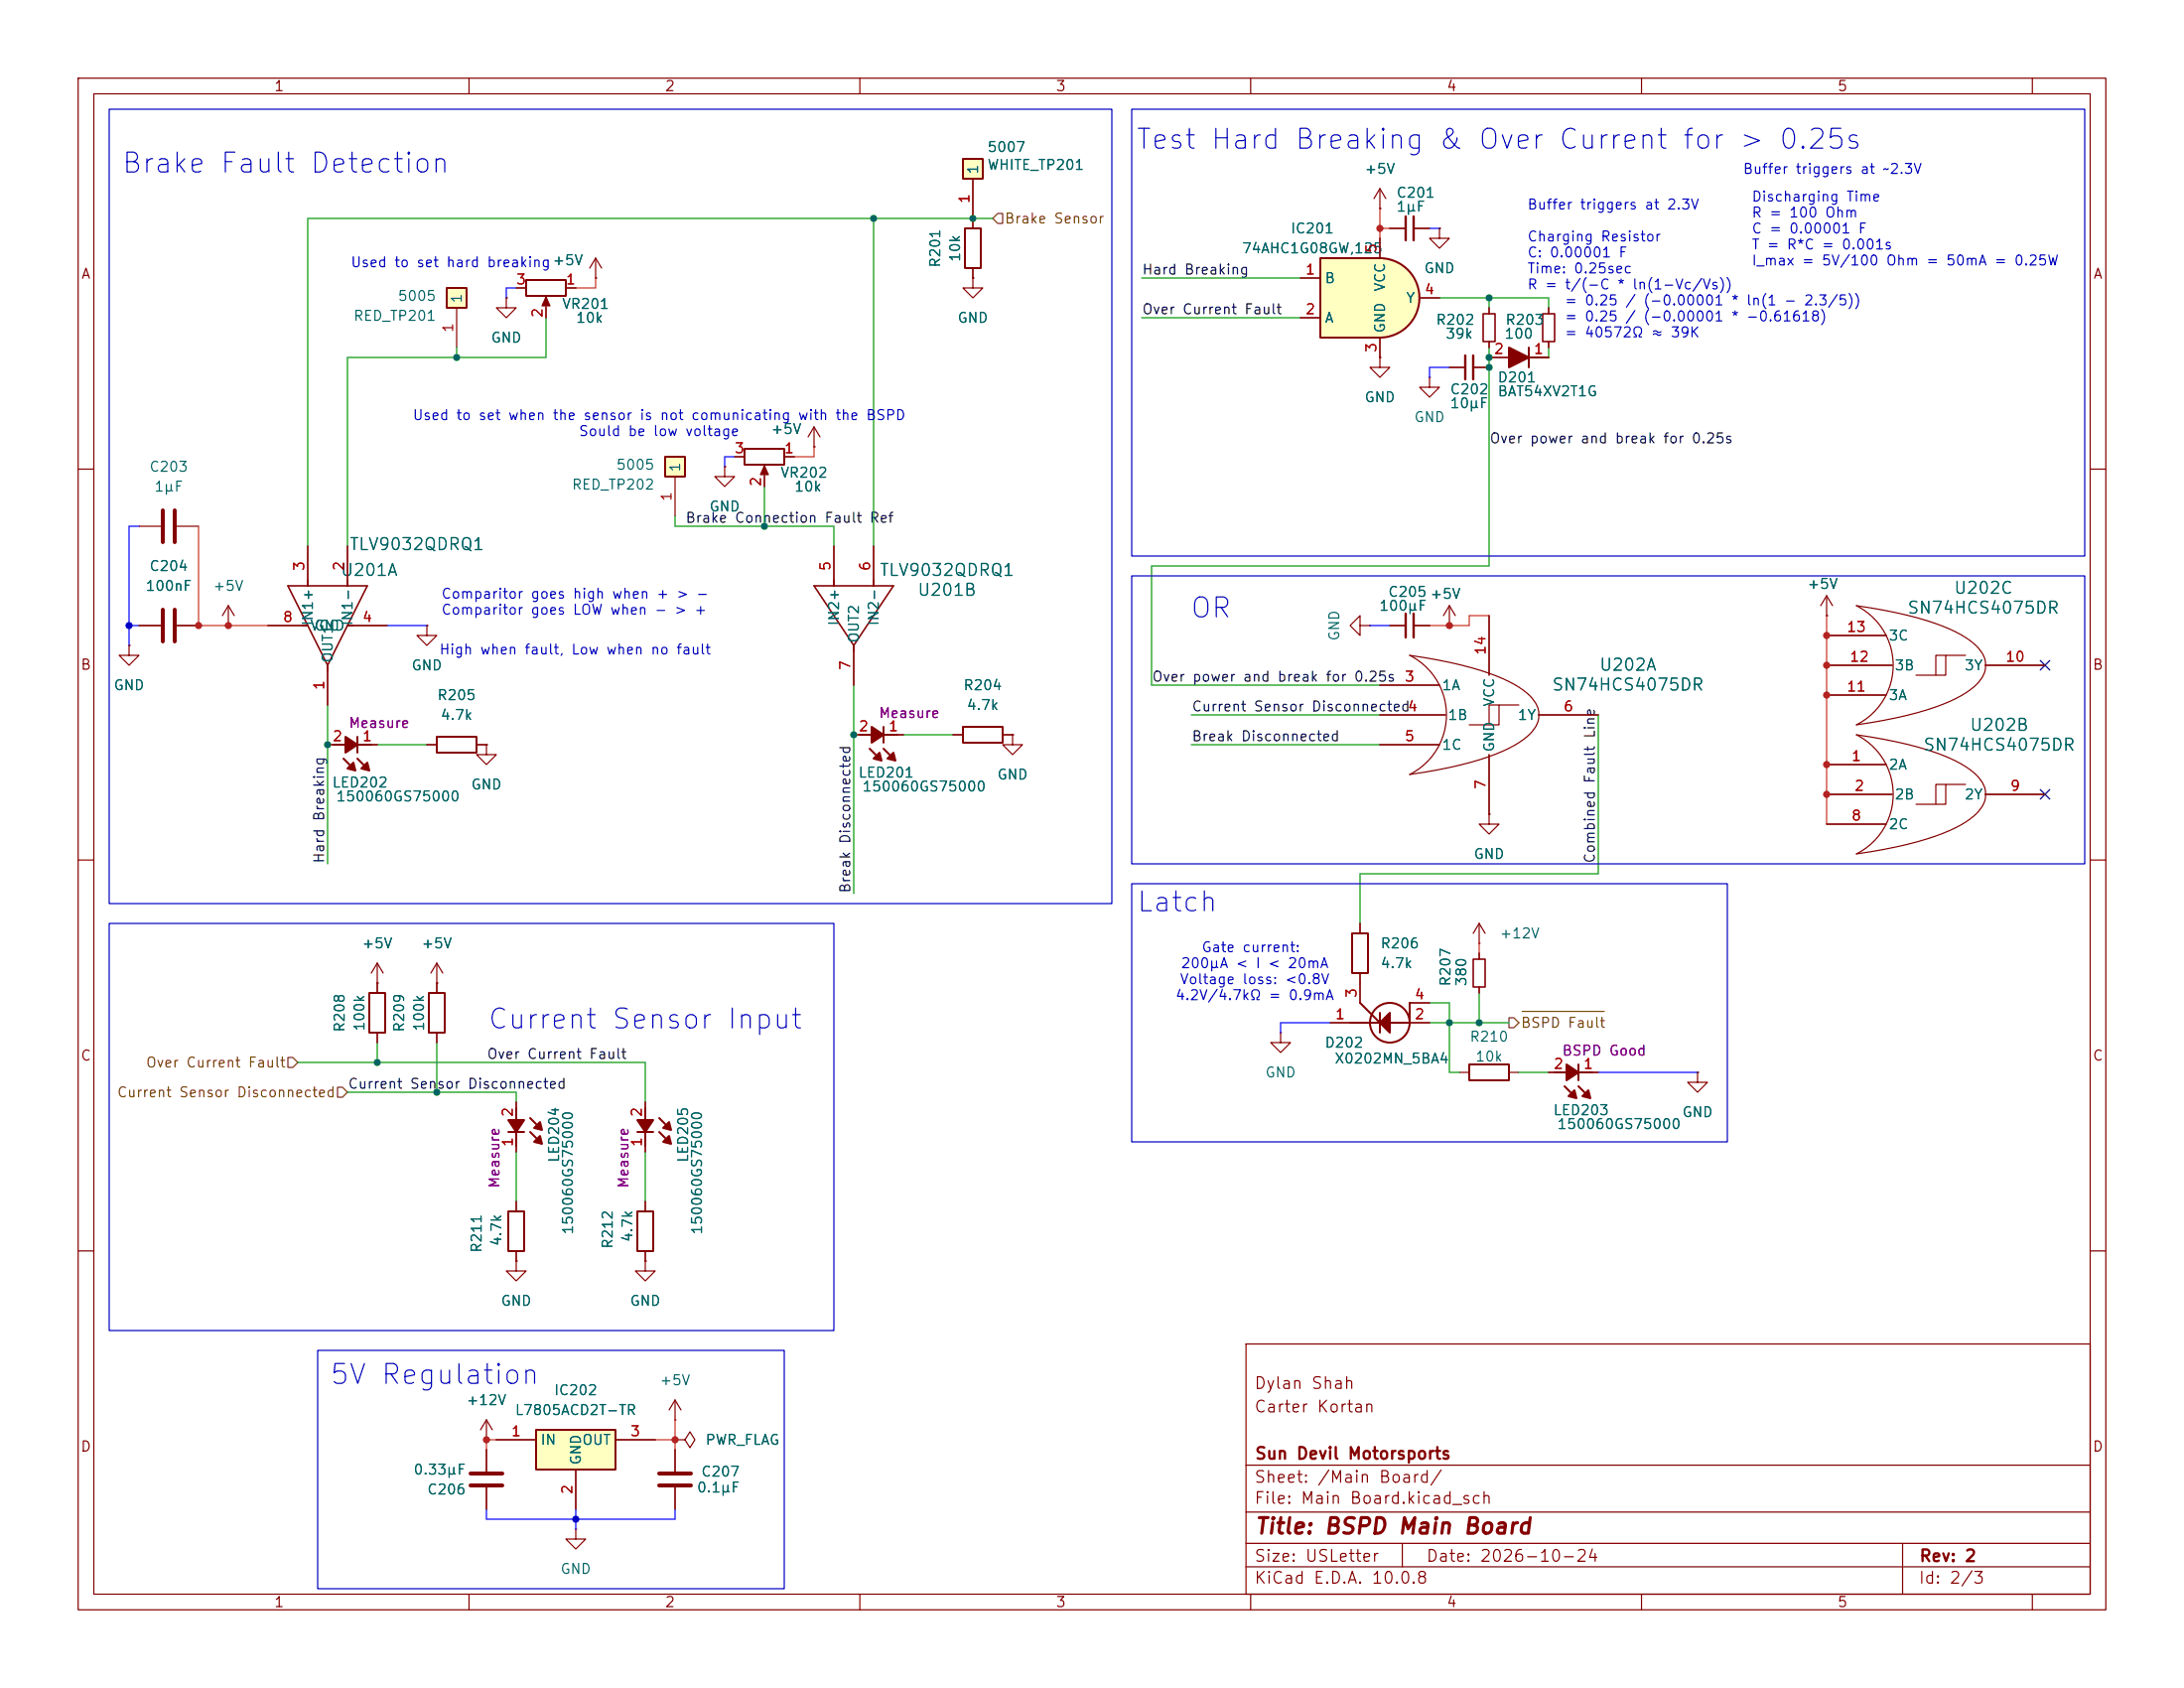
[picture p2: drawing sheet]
<svg xmlns="http://www.w3.org/2000/svg" width="279mm" height="216mm" viewBox="0 0 279 216" stroke-linecap="round" stroke-linejoin="round" font-family="sans-serif">
<g fill="none" stroke="#840000" stroke-width=".15">
<path d="M10 10h259.4v195.9h-259.4zM12 12h255.4v191.9h-255.4zM60 10v2M110 10v2M160 10v2M210 10v2M260 10v2M10 60h2M267.4 60h2M10 110h2M267.4 110h2M10 160h2"/>
<path d="M159.4 171.9h108v32h-108zM267.4 160h2M159.4 197.4h108M159.4 193.4h108M159.4 187.4h108M179.4 197.4v3M243.4 197.4v6.5M60 203.9v2M110 203.9v2M159.4 200.4h108M160 203.9v2M210 203.9v2"/>
<path d="M260 203.9v2"/>
</g>
<path d="M123.2 20.3h2.5v2.6h-2.5z" fill="#ffffc2"/>
<path d="M123.2 20.3h2.5v2.6h-2.5zM55.9 94.2h5.1v2.1h-5.1z" fill="none" stroke="#840000" stroke-width=".25"/>
<g fill="none" stroke="#840000" stroke-width=".15">
<path d="M124.5 22.9v5M184.1 29.2v1.3h1.3l-1.3 1.3-1.2-1.3h1.2M184.1 29.2h.1M182.9 48.3v1.2h1.2l-1.2 1.3-1.3-1.3h1.3M182.9 48.3h.1M233.7 78.7h.1M233.7 76.2l-.8 1.3M233.7 76.2l.7 1.3M233.7 76.2v2.5M237.5 77.5a47.4 47.4 0 0 1 11.9 3 9.1 9.1 0 0 1 4.2 3.1 3.1 3.1 0 0 1-.8 4 14.1 14.1 0 0 1-5.2 2.8l-2.3 .7-2.7 .7-5.1 .9a8.5 8.5 0 0 0 4.7-7.6 8.5 8.5 0 0 0-4.7-7.6zM54.6 95.3h1.3M61 95.3h1.2"/>
<path d="M62.2 95.3v1.2h1.3l-1.3 1.3-1.2-1.3h1.2M62.2 95.3h.1M233.7 85.1h8.4M233.7 88.9h7.6M233.7 81.3h7.6M233.7 97.8h7.6M237.5 94a47.4 47.4 0 0 1 11.9 3 9.1 9.1 0 0 1 4.2 3.1 3.1 3.1 0 0 1-.8 4 14.1 14.1 0 0 1-5.2 2.9l-2.3 .7-2.7 .6-5.1 .9a8.5 8.5 0 0 0 4.7-7.6 8.5 8.5 0 0 0-4.7-7.6zM248.9 83.8h-1.3v2.6M251.5 83.8h-2.6v2.6h-3.8M254 85.1h7.6M233.7 101.6h8.4M233.7 105.4h7.6"/>
<path d="M248.9 100.3h-1.3v2.6M251.5 100.3h-2.6v2.6h-3.8M254 101.6h7.6"/>
</g>
<path d="M176.5 33a5.1 5.1 0 0 1 5.1 5.1 5.1 5.1 0 0 1-5.1 5.1z" fill="#ffffc2" stroke="#ffffc2" stroke-width=".13"/>
<path d="M168.9 33h7.6v10.2h-7.6z" fill="#ffffc2"/>
<g fill="none" stroke="#840000" stroke-width=".25">
<path d="M67.3 35.8h5.1v2h-5.1zM168.9 33h7.6a5.1 5.1 0 0 1 5.1 5.1 5.1 5.1 0 0 1-5.1 5.1h-7.6zM195.6 45.7h2.5M195.6 44.5v2.5M42.7 95.3h4.8M43.9 97l.8 .8M45.7 97l.8 .8M45.7 94.2v2.1M110 94h4.8M111.3 95.8l.7 .7M113 95.8l.8 .7M113 93v2"/>
<path d="M123.2 93h5.1v2h-5.1zM173 119.4h2v5.1h-2zM47.2 127h2.1v5.1h-2.1zM54.9 127h2v5.1h-2zM174 128.3l2.5 2.5h-3.8M176.5 129.5v2.6M180.3 128.3v2.5h-2.5M188 136.1h5v2.1h-5zM198.9 137.2h4.8M200.2 138.9l.7 .8M201.9 138.9l.8 .8M201.9 136.1v2.1"/>
<path d="M81.5 154.9h2.1v5.1h-2.1zM81.5 144.8h2.1M82.5 141.7v4.9M84.3 144.8l.8 .7M84.3 143l.8 .8"/>
<circle cx="177.8" cy="130.8" r="2.54"/>
</g>
<g fill="none" stroke="#840000" stroke-width=".15">
<path d="M66 36.8h1.3M69.8 38.4v2.2M72.4 36.8h1.3M166.4 35.6h2.5M176.5 26.7h.1M176.5 24.1v2.6M176.5 30.5v2.5M176.5 24.1l-.7 1.3M176.5 24.1l.8 1.3M177.8 29.2h2M180.8 29.2h2.1M181.6 38.1h2.5"/>
<path d="M190.5 39.4v.7M198.1 39.4v.7M104.1 57.2h.1M104.1 54.6l-.7 1.3M104.1 54.6l.8 1.3M104.1 54.6v2.6M166.4 40.6h2.5M176.5 45.7v1.3h1.3l-1.3 1.3-1.2-1.3h1.2M176.5 45.7h.1M176.5 43.2v2.5M185.4 47h2.1M188.5 47h2"/>
<path d="M190.5 43.7v.8M190.5 45.7h2.5M195.6 45.7h2.5M198.1 43.7v.8M106.7 69.9v5M111.8 69.9v5M185.4 77.5l-.7 1.2M185.4 77.5l.8 1.2M185.4 77.5v2.5M190.5 78.7v7.7M16.5 82.6v1.2h-1.3l1.3 1.3 1.3-1.3h-1.3M16.5 82.6h.1"/>
<path d="M41.9 95.3h2.5M45.7 95.3h2.6M109.2 94h2.6M109.2 82.6v5M113 94h2.6M121.9 94h1.3M128.3 94h1.2M129.5 94v1.3h1.3l-1.3 1.2-1.2-1.2h1.2M129.5 94h.1M174 80v-1.3l-1.3 1.3 1.3 1.3v-1.3h1.3M175.3 80h.1M176.5 87.6h7.6"/>
<path d="M176.5 91.4h8.4M176.5 95.3h7.6M177.8 80h2M180.3 83.8a47.4 47.4 0 0 1 12 3 9.1 9.1 0 0 1 4.2 3.2 3.1 3.1 0 0 1-.8 3.9 14.1 14.1 0 0 1-5.3 2.9l-2.2 .7-2.8 .7-5.1 .9a8.5 8.5 0 0 0 4.7-7.7 8.5 8.5 0 0 0-4.7-7.6zM180.8 80h2.1M185.4 80h.1M190.5 96.5v7.6M191.8 90.2h-1.3v2.5M194.3 90.2h-2.5v2.5h-3.8M196.8 91.4h7.7M174 118.1v1.3M189.2 118.1l-.7 1.3"/>
<path d="M189.2 118.1l.8 1.3M189.2 118.1v2.6M190.5 104.1v1.3h1.3l-1.3 1.3-1.3-1.3h1.3M190.5 104.1h.1M48.3 125.7h.1M48.3 123.2l-.8 1.3M48.3 123.2l.7 1.3M48.3 123.2v3.8M48.3 132.1v1.3M55.9 125.7h.1M55.9 123.2v3.8M55.9 132.1v1.3"/>
<path d="M55.9 123.2l-.8 1.3M55.9 123.2l.7 1.3M163.8 132.1v1.3h1.3l-1.3 1.2-1.2-1.2h1.2M163.8 132.1h.1M170.2 130.8h2.5M174 124.5v3.8M180.3 128.3h.1M180.3 130.8h2.6M180.3 128.3h2.6M186.7 137.2h1.3M189.2 120.7h.1M189.2 121.9v.8"/>
<path d="M189.2 126.2v.8M193 137.2h1.3M198.1 137.2h2.6M201.9 137.2h2.6M217.2 137.2v1.2h1.2l-1.2 1.3-1.3-1.3h1.3M217.2 137.2h.1M82.5 141v2.5M82.5 144.8v2.5M82.5 153.7v1.2M66 161.3v1.3h1.3l-1.3 1.2-1.2-1.2h1.2M66 161.3h.1M82.5 160v1.3"/>
</g>
<path d="M69.8 38l.6 1.1h-1.1z" fill="#840000" stroke="#840000" stroke-width=".15"/>
<g fill="#840000" stroke="#840000" stroke-width=".25">
<path d="M113.5 97l.8-.7 .3 1z"/>
<path d="M111.5 93l1.5 1-1.5 1z"/>
<path d="M111.8 97l.7-.7 .3 1z"/>
<path d="M84.8 146.1l.8-.8 .3 1z"/>
<path d="M81.5 143.3h2.1l-1.1 1.5z"/>
<path d="M84.8 144.3l.8-.8 .3 1z"/>
<path d="M177.8 129.5v2.6l-1.3-1.3z"/>
<path d="M202.4 140.2l.8-.8 .3 1.1z"/>
<path d="M200.4 136.1l1.5 1.1-1.5 1z"/>
<path d="M200.7 140.2l.7-.8 .3 1.1z"/>
<path d="M193 44.5l2.6 1.2-2.6 1.3z"/>
<path d="M46.2 98.3l.8-.8 .2 1.1z"/>
<path d="M44.2 94.2l1.5 1.1-1.5 1z"/>
<path d="M44.4 98.3l.8-.8 .3 1.1z"/>
</g>
<path d="M189.7 40.1h1.6v3.6h-1.6zM197.4 40.1h1.5v3.6h-1.5zM104.1 74.9h10.2l-5.1 7.7zM106.7 74.2v.7M111.8 74.2v.7M109.2 82.6v.7M188.5 122.7h1.5v3.5h-1.5z" fill="none" stroke="#840000" stroke-width=".2"/>
<path d="M179.8 27.7v3M180.8 27.7v3M187.5 45.5v3M188.5 45.5v3M179.8 78.5v3M180.8 78.5v3" fill="none" stroke="#840000" stroke-width=".3"/>
<path d="M85.1 58.4h2.5v2.6h-2.5z" fill="#ffffc2"/>
<path d="M123.4 29.2h2.1v5.1h-2.1zM85.1 58.4h2.5v2.6h-2.5zM65 154.9h2.1v5.1h-2.1z" fill="none" stroke="#840000" stroke-width=".25"/>
<g fill="none" stroke="#840000" stroke-width=".15">
<path d="M76.2 35.6h.1M76.2 33l-.8 1.3M76.2 33l.8 1.3M76.2 33v2.6M124.5 35.6v1.2h-1.3l1.3 1.3 1.2-1.3h-1.2M124.5 35.6h.1M124.5 27.9v1.3M124.5 34.3v1.3M17.8 67.3h2.8M22.6 67.3h2.8M29.2 77.5l.8 1.2M29.2 77.5l-.8 1.2"/>
<path d="M29.2 77.5v2.5M39.4 69.9v5M44.4 69.9v5M86.4 61v5M17.8 80h2.8M22.6 80h2.8M29.2 80h.1M34.3 80h5.1M41.9 85.1v5.1M44.4 80h5.1M66 153.7v1.2M66 160v1.3"/>
<path d="M82.5 161.3v1.3h1.3l-1.3 1.2-1.2-1.2h1.2M82.5 161.3h.1M62.2 184.2h.1M62.2 181.6l-.7 1.3M62.2 181.6l.8 1.3M62.2 181.6v2.6M86.4 184.2h1.2l.7-1.1 .6 1.1-.6 1-.7-1M86.4 184.2h.1"/>
</g>
<path d="M20.8 65.3v4M20.8 78v4M22.4 65.3v4M22.4 78v4" fill="none" stroke="#840000" stroke-width=".51"/>
<path d="M36.8 74.9h10.2l-5.1 10.2zM39.4 74.2v.7M44.4 74.2v.7M38.6 80h.8M41.9 85.1v.8M44.4 80h.8" fill="none" stroke="#840000" stroke-width=".2"/>
<path d="M68.6 182.9h10.1v5.1h-10.1z" fill="#ffffc2"/>
<path d="M95.2 57.4h5.1v2h-5.1zM68.6 182.9h10.1v5.1h-10.1z" fill="none" stroke="#840000" stroke-width=".25"/>
<g fill="none" stroke="#840000" stroke-width=".15">
<path d="M64.8 38.1v1.3h1.2l-1.2 1.2-1.3-1.2h1.3M64.8 38.1h.1M92.7 59.7v1.3h1.3l-1.3 1.2-1.3-1.2h1.3M92.7 59.7h.1M94 58.4h1.2M97.8 59.9v2.3M100.3 58.4h1.3M54.6 80v1.3h-1.3l1.3 1.3 1.3-1.3h-1.3M54.6 80h.1M86.4 179.1l-.8 1.2M86.4 179.1l.7 1.2M86.4 179.1v2.5"/>
<path d="M62.2 185.4v2.8M62.2 190.2v2.8M63.5 184.2h5.1M73.7 195.6v1.3h1.2l-1.2 1.2-1.3-1.2h1.3M73.7 195.6h.1M73.7 188v5M78.7 184.2h5.1M86.4 181.6h.1M86.4 185.4v2.8M86.4 190.2v2.8"/>
</g>
<path d="M60.2 190h4.1M60.2 188.5h4.1M84.3 190h4.1M84.3 188.5h4.1" fill="none" stroke="#840000" stroke-width=".51"/>
<path d="M97.8 59.6l.5 1.1h-1z" fill="#840000" stroke="#840000" stroke-width=".15"/>
<path d="M57.1 36.8h2.6v2.6h-2.6z" fill="#ffffc2"/>
<path d="M57.1 36.8h2.6v2.6h-2.6zM65 144.8h2.1M66 141.7v4.9M67.8 144.8l.8 .7M67.8 143l.8 .8" fill="none" stroke="#840000" stroke-width=".25"/>
<g fill="none" stroke="#840000" stroke-width=".15">
<path d="M58.4 39.4v5.1M64.8 38.1h.1M66 36.8h1.3M69.8 39.4v1.2M72.4 36.8h1.3M76.2 35.6h.1M124.5 35.6h.1M124.5 22.9v6.3M124.5 34.3v1.3M166.4 35.6h2.5M176.5 26.7h.1M176.5 30.5v2.5"/>
<path d="M177.8 29.2h2M180.8 29.2h2.1M181.6 38.1h2.5M184.1 29.2h.1M190.5 39.4v.7M198.1 39.4v.7M92.7 59.7h.1M94 58.4h1.2M100.3 58.4h1.3M104.1 57.2h.1M166.4 40.6h2.5M176.5 45.7h.1"/>
<path d="M176.5 43.2v2.5M185.4 47h2.1M188.5 47h2M190.5 43.7v.8M190.5 45.7h2.5M195.6 45.7h2.5M198.1 43.7v.8M39.4 69.9v5M44.4 69.9v5M97.8 61v1.2M106.7 69.9v5M111.8 69.9v5"/>
<path d="M190.5 78.7v7.7M233.7 78.7h.1M16.5 82.6h.1M17.8 80h2.8M22.6 80h2.8M34.3 80h5.1M41.9 85.1v5.1M41.9 95.3h2.5M44.4 80h5.1M45.7 95.3h2.6M54.6 80h.1M54.6 95.3h1.3"/>
<path d="M61 95.3h1.2M62.2 95.3h.1M109.2 82.6v5M109.2 94h2.6M113 94h2.6M121.9 94h1.3M128.3 94h1.2M129.5 94h.1M176.5 95.3h7.6M176.5 87.6h7.6M176.5 91.4h8.4M177.8 80h2"/>
<path d="M180.8 80h2.1M185.4 80h.1M190.5 96.5v7.6M196.8 91.4h7.7M233.7 85.1h8.4M233.7 88.9h7.6M233.7 81.3h7.6M233.7 97.8h7.6M254 85.1h7.6M174 118.1v1.3M190.5 104.1h.1M233.7 101.6h8.4"/>
<path d="M233.7 105.4h7.6M254 101.6h7.6M48.3 125.7h.1M48.3 125.7v1.3M48.3 132.1v1.3M55.9 125.7h.1M55.9 125.7v1.3M55.9 132.1v1.3M170.2 130.8h2.5M174 124.5v3.8M180.3 130.8h2.6M180.3 128.3h2.6"/>
<path d="M189.2 121.9v.8M189.2 126.2v.8M198.1 137.2h2.6M201.9 137.2h2.6M217.2 137.2h.1M66 141v2.5M66 144.8v2.5M66 153.7v1.2M82.5 141v2.5M82.5 144.8v2.5M82.5 153.7v1.2M66 161.3h.1"/>
<path d="M66 160v1.3M82.5 161.3h.1M82.5 160v1.3M62.2 184.2h.1M62.2 185.4v2.8M62.2 190.2v2.8M63.5 184.2h5.1M73.7 188v5M78.7 184.2h5.1M86.4 184.2h.1M86.4 185.4v2.8M86.4 190.2v2.8"/>
</g>
<g fill="#840000" stroke="#840000" stroke-width=".25">
<path d="M69.1 145.3l.2 1-1-.2z"/>
<path d="M65 143.3h2.1l-1.1 1.5z"/>
<path d="M69.1 143.5l.2 1-1-.2z"/>
</g>
<path d="M127.6 27.3h.7v1.3h-.7l-.6-.7zM36.8 135.3h.7l.6 .6-.6 .6h-.7zM43.2 139.1h.6l.6 .6-.6 .6h-.6zM193 130.2h.7l.6 .6-.6 .6h-.7zM194.7 129.4h10.5" fill="none" stroke="#725600" stroke-width=".15"/>
<path d="M76.2 35.6v1.2h-2.5M176.5 29.2h1.3M176.5 26.7v3.8M104.1 57.2v1.2h-2.5M25.4 67.3v12.7h8.9M190.5 78.7h-2.5v1.3h-5.1M233.7 78.7v26.7M189.2 120.7v1.2M63.5 184.2h-1.3v1.2M83.8 184.2h2.6M86.4 181.6v3.8" fill="none" stroke="#ff3200" stroke-width=".15"/>
<g fill="none" stroke="#009600" stroke-width=".15">
<path d="M111.8 27.9v42M127 27.9h-87.6v42M146 35.6h20.4M184.1 38.1h14v1.3M190.5 38.1v1.3M58.4 44.5v1.2M69.8 40.6v5.1h-25.4v24.2M146 40.6h20.4M190.5 44.5v27.9h-43.2v15.2h29.2M198.1 44.5v1.2M86.4 66v1.3h20.3v2.6M97.8 62.2v5.1"/>
<path d="M41.9 90.2v20.3M48.3 95.3h6.3M109.2 87.6v26.7M115.6 94h6.3M152.4 95.3h24.1M152.4 91.4h24.1M204.5 91.4v20.4h-30.5v6.3M38.1 135.9h44.4v5.1M44.4 139.7h21.6v1.3M48.3 133.4v2.5M55.9 133.4v6.3M182.9 130.8h10.1"/>
<path d="M182.9 128.3h2.5v8.9h1.3M189.2 127v3.8M194.3 137.2h3.8M66 147.3v6.4M82.5 147.3v6.4"/>
</g>
<path d="M66 36.8h-1.2v1.3M182.9 29.2h1.2M94 58.4h-1.3v1.3M185.4 47h-2.5v1.3M17.8 67.3h-1.3v15.3M16.5 80h1.3M49.5 80h5.1M175.3 80h2.5M170.2 130.8h-6.4v1.3M204.5 137.2h12.7M62.2 193v1.3h24.2v-1.3M73.7 193v2.6" fill="none" stroke="#00f" stroke-width=".15"/>
<path d="M261 84.5l1.2 1.2M262.2 84.5l-1.2 1.2M261 101l1.2 1.2M262.2 101l-1.2 1.2" fill="none" stroke="#000084" stroke-width=".15"/>
<path d="M14 14h128.2v101.6h-128.2zM144.8 14h121.9v57.1h-121.9zM144.8 73.7h121.9v36.8h-121.9zM14 118.1h92.7v52.1h-92.7zM144.8 113h76.2v33.1h-76.2zM40.6 172.7h59.7v30.5h-59.7z" fill="none" stroke="#0000c2" stroke-width=".15"/>
<g fill="#009600">
<circle cx="58.4" cy="45.7" r=".46"/>
<circle cx="41.9" cy="95.3" r=".46"/>
</g>
<g fill="#ff3200">
<circle cx="25.4" cy="80" r=".46"/>
<circle cx="29.2" cy="80" r=".46"/>
</g>
<circle cx="16.5" cy="80" r=".46" fill="#00f"/>
<g fill="#ff3200">
<circle cx="86.4" cy="184.2" r=".46"/>
<circle cx="62.2" cy="184.2" r=".46"/>
</g>
<circle cx="73.7" cy="194.3" r=".46" fill="#00f"/>
<g fill="#009600">
<circle cx="111.8" cy="27.9" r=".46"/>
<circle cx="124.5" cy="27.9" r=".46"/>
<circle cx="109.2" cy="94" r=".46"/>
<circle cx="97.8" cy="67.3" r=".46"/>
<circle cx="55.9" cy="139.7" r=".46"/>
<circle cx="48.3" cy="135.9" r=".46"/>
<circle cx="190.5" cy="38.1" r=".46"/>
</g>
<circle cx="176.5" cy="29.2" r=".46" fill="#ff3200"/>
<g fill="#009600">
<circle cx="190.5" cy="45.7" r=".46"/>
<circle cx="190.5" cy="47" r=".46"/>
</g>
<g fill="#ff3200">
<circle cx="233.7" cy="88.9" r=".46"/>
<circle cx="233.7" cy="101.6" r=".46"/>
<circle cx="233.7" cy="85.1" r=".46"/>
<circle cx="233.7" cy="97.8" r=".46"/>
<circle cx="185.4" cy="80" r=".46"/>
</g>
<circle cx="185.4" cy="130.8" r=".46" fill="#009600"/>
<circle cx="233.7" cy="81.3" r=".46" fill="#ff3200"/>
<circle cx="189.2" cy="130.8" r=".46" fill="#009600"/>
<g font-size="2.5" fill="#0000c2">
<text x="15.4" y="22.8">Brake Fault Detection</text>
<text x="145.1" y="19.7">Test Hard Breaking &amp; Over Current for &gt; 0.25s</text>
<text x="152.1" y="79.7">OR</text>
<text x="145.2" y="117.3">Latch</text>
<text x="62.2" y="132.2">Current Sensor Input</text>
<text x="42" y="177.7">5V Regulation</text>
</g>
<text font-size="2" fill="#840000" x="160.4" y="196.7">Title: BSPD Main Board</text>
<g font-size="1.5" fill="#006464">
<text x="44.6" y="70.8">TLV9032QDRQ1</text>
<text x="43.5" y="74.1">U201A</text>
<text x="112.4" y="74.1">TLV9032QDRQ1</text>
<text x="117.3" y="76.6">U201B</text>
<text x="249.9" y="76.3">U202C</text>
<text x="243.9" y="78.9">SN74HCS4075DR</text>
<text x="198.4" y="88.7">SN74HCS4075DR</text>
<text x="204.5" y="86.2">U202A</text>
<text x="251.9" y="93.9">U202B</text>
<text x="245.9" y="96.4">SN74HCS4075DR</text>
</g>
<g font-size="1.5" fill="#840000">
<text x="160.4" y="178">Dylan Shah</text>
<text x="160.4" y="181">Carter Kortan</text>
<text x="160.4" y="190">Sheet: /Main Board/</text>
<text x="160.4" y="187">Sun Devil Motorsports</text>
<text x="160.4" y="192.7">File: Main Board.kicad_sch</text>
<text x="160.4" y="202.9">KiCad E.D.A. 10.0.8</text>
<text x="160.4" y="200.1">Size: USLetter</text>
<text x="182.4" y="200.1">Date: 2026-10-24</text>
<text x="245.4" y="202.9">Id: 2/3</text>
<text x="245.4" y="200.1">Rev: 2</text>
</g>
<g font-size="1.3" fill="#840000">
<text x="35" y="12">1</text>
<text x="85" y="12">2</text>
<text x="135" y="12">3</text>
<text x="185" y="12">4</text>
<text x="235" y="12">5</text>
<text x="10.3" y="36">A</text>
<text x="267.7" y="36">A</text>
<text x="10.2" y="86">B</text>
<text x="267.6" y="86">B</text>
<text x="10.2" y="136">C</text>
<text x="267.6" y="136">C</text>
<text x="10.2" y="186">D</text>
<text x="267.6" y="186">D</text>
<text x="35" y="205.9">1</text>
<text x="85" y="205.9">2</text>
<text x="135" y="205.9">3</text>
<text x="185" y="205.9">4</text>
<text x="235" y="205.9">5</text>
</g>
<g font-size="1.3" fill="#006464">
<text x="125.4" y="22.4" transform="rotate(-90 125.4 22.4)">1</text>
<text x="126.2" y="22">WHITE_TP201</text>
<text x="126.2" y="19.8">5007</text>
<text x="174.5" y="22.6">+5V</text>
<text x="178.5" y="25.6">C201</text>
<text x="178.5" y="27.4">1µF</text>
<text x="70.6" y="34.2">+5V</text>
<text x="120.6" y="34.3" transform="rotate(-90 120.6 34.3)">R201</text>
<text x="123.1" y="33.6" transform="rotate(-90 123.1 33.6)">10k</text>
<text x="158.8" y="32.7">74AHC1G08GW,125</text>
<text x="165" y="30.2">IC201</text>
<text x="182.1" y="35.3">GND</text>
<text x="45.1" y="41.3">RED_TP201</text>
<text x="50.8" y="38.8">5005</text>
<text x="59.4" y="38.9" transform="rotate(-90 59.4 38.9)">1</text>
<text x="71.8" y="39.8">VR201</text>
<text x="73.6" y="41.6">10k</text>
<text x="122.4" y="41.6">GND</text>
<text x="169.4" y="36.5">B</text>
<text x="169.4" y="41.6">A</text>
<text x="177.5" y="37.4" transform="rotate(-90 177.5 37.4)">VCC</text>
<text x="179.8" y="39.1">Y</text>
<text x="183.6" y="41.9">R202</text>
<text x="192.5" y="41.9">R203</text>
<text x="62.7" y="44.1">GND</text>
<text x="177.5" y="42.7" transform="rotate(-90 177.5 42.7)">GND</text>
<text x="184.8" y="43.6">39k</text>
<text x="192.4" y="43.6">100</text>
<text x="174.5" y="51.8">GND</text>
<text x="185.4" y="50.7">C202</text>
<text x="185.4" y="52.5">10µF</text>
<text x="191.5" y="49.2">D201</text>
<text x="191.5" y="51">BAT54XV2T1G</text>
<text x="98.5" y="55.8">+5V</text>
<text x="180.8" y="54.3">GND</text>
<text x="19" y="60.7">C203</text>
<text x="19.6" y="63.2">1µF</text>
<text x="73.1" y="62.9">RED_TP202</text>
<text x="78.7" y="60.4">5005</text>
<text x="87.3" y="60.5" transform="rotate(-90 87.3 60.5)">1</text>
<text x="90.6" y="65.7">GND</text>
<text x="99.7" y="61.4">VR202</text>
<text x="101.5" y="63.2">10k</text>
<text x="18.5" y="75.9">100nF</text>
<text x="19" y="73.4">C204</text>
<text x="27.1" y="75.9">+5V</text>
<text x="177.5" y="76.7">C205 +5V</text>
<text x="231.1" y="75.6">+5V</text>
<text x="39.6" y="81">VCC</text>
<text x="40.1" y="81">GND</text>
<text x="40.3" y="80.1" transform="rotate(-90 40.3 80.1)">IN1+</text>
<text x="45.4" y="80.1" transform="rotate(-90 45.4 80.1)">IN1-</text>
<text x="107.6" y="80.1" transform="rotate(-90 107.6 80.1)">IN2+</text>
<text x="110.2" y="82.3" transform="rotate(-90 110.2 82.3)">OUT2</text>
<text x="112.7" y="80.1" transform="rotate(-90 112.7 80.1)">IN2-</text>
<text x="171.7" y="82.1" transform="rotate(-90 171.7 82.1)">GND</text>
<text x="176.3" y="78.4">100µF</text>
<text x="241.5" y="82.2">3C</text>
<text x="14.4" y="88.6">GND</text>
<text x="42.9" y="84.9" transform="rotate(-90 42.9 84.9)">OUT1</text>
<text x="52.5" y="86.1">GND</text>
<text x="55.8" y="89.9">R205</text>
<text x="123.2" y="88.6">R204</text>
<text x="184.4" y="88.6">1A</text>
<text x="241.5" y="89.9">3A</text>
<text x="242.3" y="86.1">3B</text>
<text x="251.2" y="86.1">3Y</text>
<text x="56.3" y="92.4">4.7k</text>
<text x="123.6" y="91.1">4.7k</text>
<text x="185.1" y="92.4">1B</text>
<text x="191.5" y="90.5" transform="rotate(-90 191.5 90.5)">VCC</text>
<text x="194.1" y="92.4">1Y</text>
<text x="42.4" y="101">LED202</text>
<text x="60.2" y="101.3">GND</text>
<text x="109.7" y="99.8">LED201</text>
<text x="110.2" y="101.5">150060GS75000</text>
<text x="127.5" y="100">GND</text>
<text x="184.4" y="96.2">1C</text>
<text x="191.5" y="96.3" transform="rotate(-90 191.5 96.3)">GND</text>
<text x="241.5" y="98.8">2A</text>
<text x="42.9" y="102.8">150060GS75000</text>
<text x="241.5" y="106.4">2C</text>
<text x="242.3" y="102.6">2B</text>
<text x="251.2" y="102.6">2Y</text>
<text x="188.4" y="110.2">GND</text>
<text x="46.2" y="121.6">+5V</text>
<text x="53.8" y="121.6">+5V</text>
<text x="176.5" y="121.6">R206</text>
<text x="176.5" y="124.2">4.7k</text>
<text x="191.8" y="120.3">+12V</text>
<text x="46.9" y="132" transform="rotate(-90 46.9 132)">100k</text>
<text x="54.6" y="132" transform="rotate(-90 54.6 132)">100k</text>
<text x="185.9" y="126.3" transform="rotate(-90 185.9 126.3)">R207</text>
<text x="187.9" y="126.3" transform="rotate(-90 187.9 126.3)">380</text>
<text x="44.4" y="132.1" transform="rotate(-90 44.4 132.1)">R208</text>
<text x="52" y="132.1" transform="rotate(-90 52 132.1)">R209</text>
<text x="169.4" y="134.3">D202</text>
<text x="170.6" y="136.3">X0202MN_5BA4</text>
<text x="187.9" y="133.6">R210</text>
<text x="188.6" y="136.1">10k</text>
<text x="161.8" y="138.1">GND</text>
<text x="198.6" y="142.9">LED203</text>
<text x="215.1" y="143.2">GND</text>
<text x="71.8" y="148.8" transform="rotate(-90 71.8 148.8)">LED204</text>
<text x="88.3" y="148.8" transform="rotate(-90 88.3 148.8)">LED205</text>
<text x="199.1" y="144.7">150060GS75000</text>
<text x="61.9" y="160.3" transform="rotate(-90 61.9 160.3)">R211</text>
<text x="64.5" y="159.5" transform="rotate(-90 64.5 159.5)">4.7k</text>
<text x="73.6" y="158" transform="rotate(-90 73.6 158)">150060GS75000</text>
<text x="78.7" y="159.8" transform="rotate(-90 78.7 159.8)">R212</text>
<text x="81.2" y="159" transform="rotate(-90 81.2 159)">4.7k</text>
<text x="90.1" y="158" transform="rotate(-90 90.1 158)">150060GS75000</text>
<text x="64" y="167.3">GND</text>
<text x="80.5" y="167.3">GND</text>
<text x="70.8" y="178.8">IC202</text>
<text x="84.3" y="177.5">+5V</text>
<text x="59.6" y="180">+12V</text>
<text x="65.8" y="181.3">L7805ACD2T-TR</text>
<text x="69.1" y="185.1">IN</text>
<text x="74.4" y="185.1">OUT</text>
<text x="90.2" y="185.1">PWR_FLAG</text>
<text x="52.8" y="188.9">0.33µF</text>
<text x="54.6" y="191.5">C206</text>
<text x="74.6" y="187.5" transform="rotate(-90 74.6 187.5)">GND</text>
<text x="89.1" y="191.2">0.1µF</text>
<text x="89.6" y="189.2">C207</text>
<text x="71.6" y="201.6">GND</text>
</g>
<g font-size="1.3" fill="#0000c2">
<text x="222.9" y="22.6">Buffer triggers at ~2.3V</text>
<text x="195.3" y="27.1">Buffer triggers at 2.3V</text>
<text x="224" y="26.1">Discharging Time</text>
<text x="224" y="28.1">R = 100 Ohm</text>
<text x="44.8" y="34.5">Used to set hard breaking+5V</text>
<text x="195.3" y="31.2">Charging Resistor</text>
<text x="195.3" y="33.2">C: 0.00001 F</text>
<text x="195.3" y="35.3">Time: 0.25sec</text>
<text x="224" y="30.2">C = 0.00001 F</text>
<text x="224" y="32.2">T = R*C = 0.001s</text>
<text x="224" y="34.3">I_max = 5V/100 Ohm = 50mA = 0.25W</text>
<text x="195.3" y="37.3">R = t/(-C * ln(1-Vc/Vs))</text>
<text x="200.1" y="39.4">= 0.25 / (-0.00001 * ln(1 - 2.3/5))</text>
<text x="200.1" y="41.4">= 0.25 / (-0.00001 * -0.61618)</text>
<text x="200.1" y="43.5">= 40572Ω ≈ 39K</text>
<text x="52.7" y="54">Used to set when the sensor is not comunicating with the BSPD</text>
<text x="74" y="56.1">Sould be low voltage</text>
<text x="56.4" y="76.9">Comparitor goes high when + &gt; -</text>
<text x="56.4" y="78.9">Comparitor goes LOW when - &gt; +</text>
<text x="56.1" y="84">High when fault, Low when no fault</text>
<text x="151" y="124.2">200µA &lt; I &lt; 20mA</text>
<text x="153.6" y="122.1">Gate current:</text>
<text x="150.3" y="128.2">4.2V/4.7kΩ = 0.9mA</text>
<text x="150.8" y="126.2">Voltage loss: &lt;0.8V</text>
</g>
<g font-size="1.3" fill="#a90000">
<text x="124.3" y="26.1" transform="rotate(-90 124.3 26.1)">1</text>
<text x="166.9" y="35.4">1</text>
<text x="176.4" y="32.5" transform="rotate(-90 176.4 32.5)">5</text>
<text x="65.9" y="36.7">3</text>
<text x="69.7" y="40.7" transform="rotate(-90 69.7 40.7)">2</text>
<text x="72.3" y="36.7">1</text>
<text x="166.9" y="40.5">2</text>
<text x="182.1" y="38">4</text>
<text x="58.3" y="42.6" transform="rotate(-90 58.3 42.6)">1</text>
<text x="176.4" y="45.2" transform="rotate(-90 176.4 45.2)">3</text>
<text x="191" y="45.6">2</text>
<text x="196.1" y="45.6">1</text>
<text x="93.9" y="58.3">3</text>
<text x="100.2" y="58.3">1</text>
<text x="86.2" y="64.2" transform="rotate(-90 86.2 64.2)">1</text>
<text x="97.7" y="62.3" transform="rotate(-90 97.7 62.3)">2</text>
<text x="39.2" y="73.1" transform="rotate(-90 39.2 73.1)">3</text>
<text x="44.3" y="73.1" transform="rotate(-90 44.3 73.1)">2</text>
<text x="106.5" y="73.1" transform="rotate(-90 106.5 73.1)">5</text>
<text x="111.6" y="73.1" transform="rotate(-90 111.6 73.1)">6</text>
<text x="36.1" y="79.9">8</text>
<text x="46.3" y="79.9">4</text>
<text x="190.4" y="83.9" transform="rotate(-90 190.4 83.9)">14</text>
<text x="236.2" y="81.1">13</text>
<text x="41.8" y="88.4" transform="rotate(-90 41.8 88.4)">1</text>
<text x="109.1" y="85.8" transform="rotate(-90 109.1 85.8)">7</text>
<text x="179.6" y="87.5">3</text>
<text x="236.2" y="88.8">11</text>
<text x="236.5" y="85">12</text>
<text x="256.5" y="85">10</text>
<text x="42.4" y="95.1">2</text>
<text x="46.3" y="95.1">1</text>
<text x="109.8" y="93.8">2</text>
<text x="113.6" y="93.8">1</text>
<text x="179.6" y="95.1">5</text>
<text x="180" y="91.3">4</text>
<text x="199.9" y="91.3">6</text>
<text x="190.4" y="101.1" transform="rotate(-90 190.4 101.1)">7</text>
<text x="236.8" y="97.7">1</text>
<text x="237.1" y="101.5">2</text>
<text x="257.1" y="101.5">9</text>
<text x="236.8" y="105.3">8</text>
<text x="170.7" y="130.7">1</text>
<text x="173.9" y="127.7" transform="rotate(-90 173.9 127.7)">3</text>
<text x="180.9" y="130.7">2</text>
<text x="180.9" y="128.1">4</text>
<text x="198.7" y="137">2</text>
<text x="202.5" y="137">1</text>
<text x="65.9" y="143" transform="rotate(-90 65.9 143)">2</text>
<text x="82.4" y="143" transform="rotate(-90 82.4 143)">2</text>
<text x="65.9" y="146.8" transform="rotate(-90 65.9 146.8)">1</text>
<text x="82.4" y="146.8" transform="rotate(-90 82.4 146.8)">1</text>
<text x="65.3" y="184">1</text>
<text x="80.5" y="184">3</text>
<text x="73.5" y="191.2" transform="rotate(-90 73.5 191.2)">2</text>
</g>
<g font-size="1.3" fill="#725600">
<text x="128.4" y="28.9">Brake Sensor</text>
<text x="194.5" y="131.8">BSPD Fault</text>
<text x="18.6" y="136.9">Over Current Fault</text>
<text x="14.9" y="140.7">Current Sensor Disconnected</text>
</g>
<g font-size="1.3" fill="#0f0f0f">
<text x="146" y="35.4">Hard Breaking</text>
<text x="146" y="40.5">Over Current Fault</text>
<text x="190.5" y="57">Over power and break for 0.25s</text>
<text x="87.6" y="67.2">Brake Connection Fault Ref</text>
<text x="147.3" y="87.5">Over power and break for 0.25s</text>
<text x="152.4" y="91.3">Current Sensor Disconnected4</text>
<text x="152.4" y="95.1">Break Disconnected</text>
<text x="41.8" y="110.5" transform="rotate(-90 41.8 110.5)">Hard Breaking</text>
<text x="204.3" y="110.5" transform="rotate(-90 204.3 110.5)">Combined Fault Line</text>
<text x="109.1" y="114.3" transform="rotate(-90 109.1 114.3)">Break Disconnected</text>
<text x="62.2" y="135.8">Over Current Fault</text>
<text x="44.4" y="139.6">Current Sensor Disconnected</text>
</g>
<g font-size="1.3" fill="#840084">
<text x="44.5" y="93.4">Measure</text>
<text x="112.3" y="92.1">Measure</text>
<text x="199.8" y="135.3">BSPD Good</text>
<text x="64.2" y="152.1" transform="rotate(-90 64.2 152.1)">Measure</text>
<text x="80.7" y="152.1" transform="rotate(-90 80.7 152.1)">Measure</text>
</g>
</svg>
